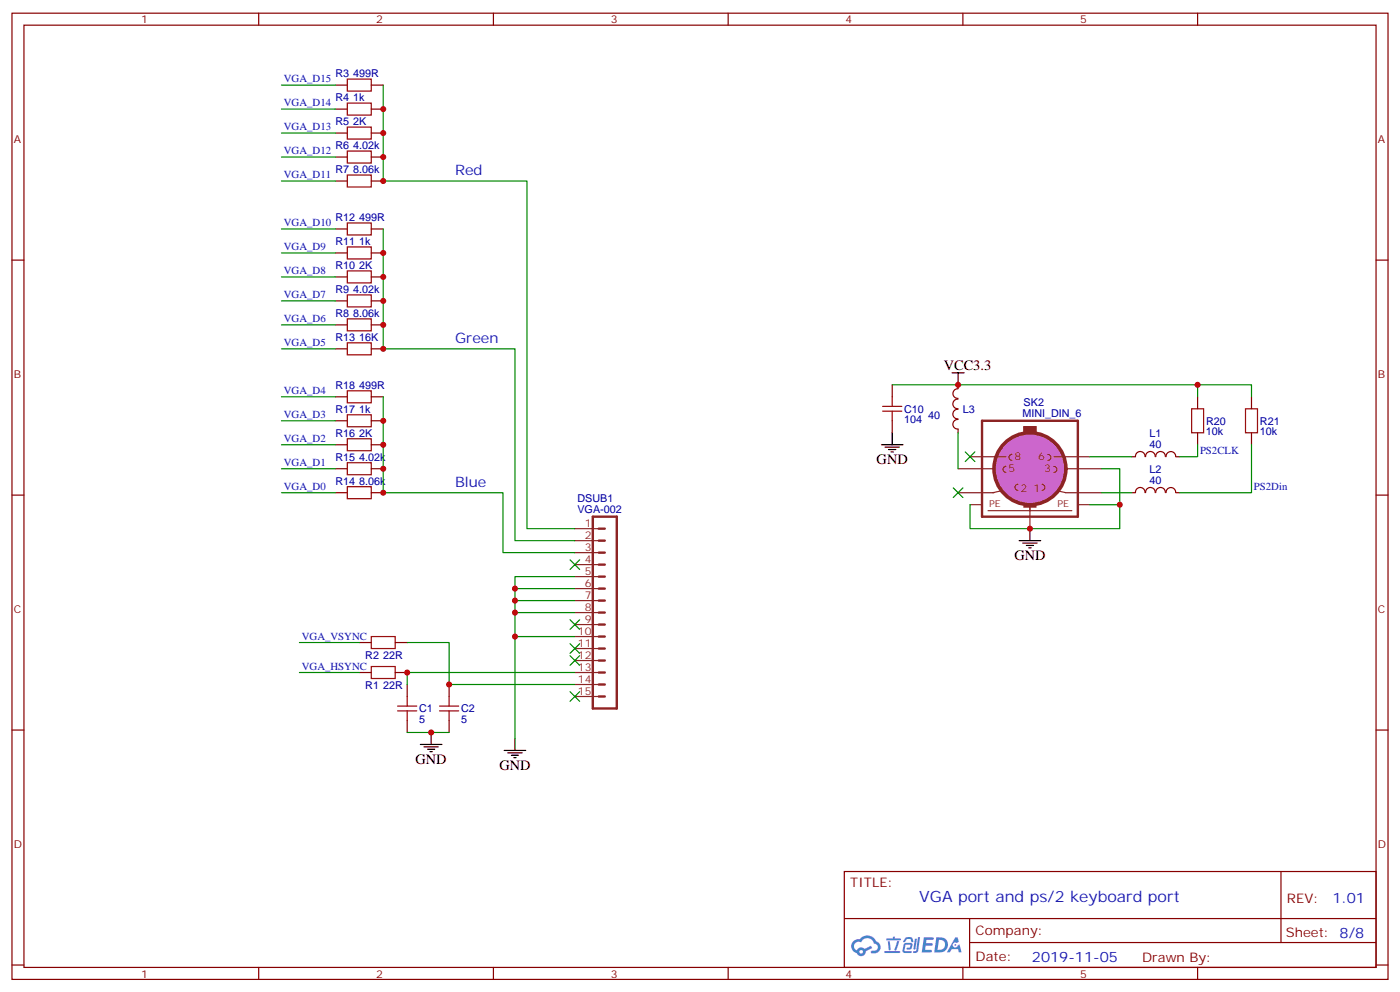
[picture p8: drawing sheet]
<svg xmlns="http://www.w3.org/2000/svg" width="412mm" height="292mm" viewBox="0 0 412 292" stroke-linecap="round" stroke-linejoin="round" font-family="sans-serif">
<g fill="none" stroke="#870000" stroke-width=".35">
<path d="M3.5 3.9h405.4v284.3h-405.4zM7.1 7.4h398.2v277.3h-398.2zM76.2 3.9v3.5M145.3 3.9v3.5M214.5 3.9v3.5M283.6 3.9v3.5M352.8 3.9v3.5M3.5 76.6h3.6M405.3 76.6h3.6M3.5 145.7h3.6M405.3 145.7h3.6M3.5 214.8h3.6"/>
<path d="M405.3 214.8h3.6M248.7 256.5h156.6v28.2h-156.6zM377.3 256.5v20.9M248.7 270.3h156.5M285.6 277.4h119.6M285.6 270.3v14.1M3.5 284h3.6M76.2 284.7v3.5M145.3 284.7v3.5M214.5 284.7v3.5M283.6 284.7v3.5M352.8 284.7v3.5"/>
<path d="M405.3 284h3.6"/>
</g>
<g fill="#5487ff">
<path d="M272.1 275.8h2.6l.3 .2-.1 .6h-2l-.1 .9h1.6l.4 .4-.4 .4h-1.7l-.2 1.2 1.8 .1 .3 .3-.2 .3-2.9 .1z"/>
<path d="M281.4 275.9h.7l.4 1.3-.7 .3a.74 .74 0 0 0-1.1 .3 .74 .74 0 0 0 .5 1 .74 .74 0 0 0 .9-.6l.5-.3 .7 2.3h-.9l-.2-.9h-1.9l-.5 .9h-.9z"/>
<path d="M269.5 276.2h.6l-.4 3a.31 .31 0 0 1-.3 .2 .31 .31 0 0 1-.3-.3z"/>
<path d="M270.4 275.8h.6l-.5 3.9a.89 .89 0 0 1-.7 .7 .89 .89 0 0 1-.9-.3l1-.4z"/>
<path d="M266.8 275.9l.6-.2 1.2 .2 .5 1.2-.6 .2-.4-1-1 .2a.95 .95 0 0 1-1 .8l-.1-.2z"/>
<path d="M266.4 277.6l1.8-.2a1.04 1.04 0 0 1 .6 1.1 1.04 1.04 0 0 1-.8 .9h-.7a.29 .29 0 0 1-.3-.3 .29 .29 0 0 1 .3-.2l.7-.1 .2-.8-1.4 .1-.4 1.7 1.9 .1a.29 .29 0 0 1 .3 .3 .29 .29 0 0 1-.3 .3l-2-.1-.4-.2 .2-2.1z"/>
<path d="M260.5 279.9h4.4a.3 .3 0 0 1 .3 .3 .3 .3 0 0 1-.3 .3h-4.3z"/>
<path d="M264.3 276.9h.6l-.5 1.7a1.02 1.02 0 0 1-.7 1.2l-.2-.3z"/>
<path d="M261.5 277h.6l.3 2.4-.3 .3-.3-.2z"/>
<path d="M261.1 276.2h1.9l.2-.6h.5l-.1 .6h1.5a.29 .29 0 0 1 .3 .3 .29 .29 0 0 1-.3 .2h-3.9z"/>
<path d="M275.8 275.8l-.6 4.5h1.4a2.27 2.27 0 0 0 2.7-2.3 2.27 2.27 0 0 0-2.7-2.2zM276.6 276.6a1.5 1.5 0 0 1 1.8 1.5 1.5 1.5 0 0 1-1.9 1.4h-.3z"/>
<path d="M251.4 277a2.09 2.09 0 0 0 1 3.5 1.37 1.37 0 0 0 1.5 .9 1.37 1.37 0 0 0 1.1-1.4l2-1-.5-.7-1.8 .9a1.4 1.4 0 0 0-2.3 .5 1.32 1.32 0 0 1-.6-1.9 1.32 1.32 0 0 1 1.9-.5 2.02 2.02 0 0 1 2-1.2 2.02 2.02 0 0 1 1.8 1.6 1.09 1.09 0 0 1 1.1 1.4 1.09 1.09 0 0 1-1.6 .7 .41 .41 0 0 0-.5 .3 .41 .41 0 0 0 .4 .5 1.89 1.89 0 0 0 2.4-1.2 1.89 1.89 0 0 0-1.2-2.4 2.98 2.98 0 0 0-5-.7l-1 .2zM253.2 280.1a.52 .52 0 0 1 1 0 .52 .52 0 0 1-1 0z"/>
<circle cx="281.4" cy="278.1" r=".28"/>
</g>
<g fill="none" stroke="#a10000" stroke-width=".35">
<path d="M102.3 23.3h7.1v3.5h-7.1zM102.3 30.3h7.1v3.6h-7.1zM102.3 37.4h7.1v3.5h-7.1zM102.3 44.4h7.1v3.6h-7.1zM102.3 51.5h7.1v3.5h-7.1zM102.3 79.7h7.1v3.6h-7.1zM102.3 72.7h7.1v3.5h-7.1zM102.3 65.6h7.1v3.5h-7.1zM102.3 93.8h7.1v3.6h-7.1zM102.3 86.8h7.1v3.5h-7.1zM102.3 100.9h7.1v3.5h-7.1zM102.3 115h7.1v3.5h-7.1z"/>
<path d="M260 119.6h5.6M262.8 116.8v2.8M102.3 136.2h7.1v3.5h-7.1zM102.3 129.1h7.1v3.5h-7.1zM102.3 122.1h7.1v3.5h-7.1zM260 121h5.6M262.8 121v2.8M351 120.3h3.5v7.1h-3.5zM366.9 120.3h3.5v7.1h-3.5zM102.3 143.2h7.1v3.6h-7.1zM109.4 187.3h7v3.6h-7zM109.4 196.1h7v3.6h-7z"/>
<path d="M117.1 207.8h5.7M117.1 209.2h5.7M119.9 205v2.8M119.9 209.2v2.8M129.5 207.8h5.6M129.5 209.2h5.6M132.3 205v2.8M132.3 209.2v2.8"/>
</g>
<g fill="none" stroke="#870000" stroke-width=".35">
<path d="M98.8 25h3.5M98.8 32.1h3.5M98.8 39.2h3.5M109.4 25h3.5M109.4 32.1h3.5M109.4 39.2h3.5M98.8 46.2h3.5M98.8 53.3h3.5M109.4 46.2h3.5M109.4 53.3h3.5M98.8 74.4h3.5M98.8 67.4h3.5"/>
<path d="M109.4 74.4h3.5M109.4 67.4h3.5M98.8 95.6h3.5M98.8 88.5h3.5M98.8 81.5h3.5M109.4 95.6h3.5M109.4 88.5h3.5M109.4 81.5h3.5M98.8 102.7h3.5M98.8 116.8h3.5M109.4 102.7h3.5M109.4 116.8h3.5"/>
<path d="M262.8 113.2v3.6M282.2 117.5a1.41 1.41 0 0 0-1.5 1.4 1.41 1.41 0 0 0 1.5 1.4M282.2 114.4a1.41 1.41 0 0 0-1.5 1.4 1.41 1.41 0 0 0 1.5 1.4M282.2 113.2v1.1M352.8 116.8v3.5M368.7 116.8v3.5M98.8 137.9h3.5M98.8 130.9h3.5M98.8 123.8h3.5M109.4 137.9h3.5M109.4 130.9h3.5M109.4 123.8h3.5"/>
<path d="M262.8 123.8v3.6M282.2 120.5a1.41 1.41 0 0 0-1.5 1.4 1.41 1.41 0 0 0 1.5 1.4M282.2 123.4a1.41 1.41 0 0 0-1.5 1.4 1.41 1.41 0 0 0 1.5 1.5M282.2 126.3v1.1M333.4 134.4h1M334.5 134.4a1.41 1.41 0 0 1 1.4-1.5 1.41 1.41 0 0 1 1.4 1.5M337.5 134.4a1.41 1.41 0 0 1 1.4-1.5 1.41 1.41 0 0 1 1.4 1.5M340.5 134.4a1.41 1.41 0 0 1 1.4-1.5 1.41 1.41 0 0 1 1.4 1.5M343.5 134.4a1.41 1.41 0 0 1 1.4-1.5 1.41 1.41 0 0 1 1.4 1.5M346.4 134.4h1.1M352.8 127.4v3.5M368.7 127.4v3.5"/>
<path d="M98.8 145h3.5M109.4 145h3.5M333.4 145h1M334.5 145a1.41 1.41 0 0 1 1.4-1.5 1.41 1.41 0 0 1 1.4 1.5M337.5 145a1.41 1.41 0 0 1 1.4-1.5 1.41 1.41 0 0 1 1.4 1.5M340.5 145a1.41 1.41 0 0 1 1.4-1.5 1.41 1.41 0 0 1 1.4 1.5M343.5 145a1.41 1.41 0 0 1 1.4-1.5 1.41 1.41 0 0 1 1.4 1.5M346.4 145h1.1M105.8 189.1h3.6M105.8 197.9h3.6M116.4 189.1h3.5M116.4 197.9h3.5"/>
<path d="M119.9 201.4v3.6M119.9 212v3.5M132.3 201.4v3.6M132.3 212v3.5"/>
</g>
<g fill="none" stroke="#8c2424" stroke-width=".71">
<path d="M289.3 123.8h28.2v28.2h-28.2zM174.6 152h7.1v56.5h-7.1zM176.4 159.1h1.8M176.4 155.6h1.8M176.4 162.6h1.8M176.4 169.7h1.8M176.4 166.2h1.8M176.4 176.7h1.8M176.4 173.2h1.8M176.4 180.3h1.8M176.4 187.3h1.8M176.4 183.8h1.8"/>
<path d="M176.4 197.9h1.8M176.4 194.4h1.8M176.4 190.9h1.8M176.4 205h1.8M176.4 201.4h1.8"/>
</g>
<g fill="none" stroke="#8c2424" stroke-width=".35">
<path d="M292.8 137.9h2.8M296.3 134.4h1.1M301.6 125.6h3.6v3.5h-3.6zM309.4 134.4h1.7M311.1 137.9h2.9M169.3 155.6h7.1M169.3 159.1h7.1M291 150.3h24.7M298.8 143.6l-6.3 1.4M303.4 148.5v1.8M307.6 143.6l6.4 1.4M169.3 162.6h7.1"/>
<path d="M169.3 166.2h7.1M169.3 169.7h7.1M169.3 173.2h7.1M169.3 176.7h7.1M169.3 180.3h7.1M169.3 183.8h7.1M169.3 187.3h7.1M169.3 190.9h7.1M169.3 194.4h7.1M169.3 197.9h7.1M169.3 201.4h7.1M169.3 205h7.1"/>
</g>
<g fill="#8c2424" stroke="#8c2424" stroke-width=".35">
<path d="M301.6 125.6h3.6v3.5h-3.6z"/>
<path d="M301.6 147.5h3.6v1.7h-3.6z"/>
<path d="M302 133.3h3.2v5.7h-3.2z"/>
</g>
<circle cx="303.4" cy="137.9" r="10.6" fill="#c6c" stroke="#8c2424" stroke-width="1.1"/>
<g fill="none" stroke="#8c2424" stroke-width=".35">
<path d="M282.2 137.9h10.6M285.8 134.4h10.5M296.3 137.2a.88 .88 0 0 0-.8 .9 .88 .88 0 0 0 .8 .9M298.1 133.7a.88 .88 0 0 0-.9 .9 .88 .88 0 0 0 .9 .9M308.7 133.7a.88 .88 0 0 1 .9 .9 .88 .88 0 0 1-.9 .9M310.4 137.2a.88 .88 0 0 1 .9 .9 .88 .88 0 0 1-.9 .9M310.4 134.4h10.6M314 137.9h10.6M282.2 145h10.6M285.8 148.5h3.5M299.9 142.5a.88 .88 0 0 0-.9 .9 .88 .88 0 0 0 .9 .9M303.4 148.5v7.1"/>
<path d="M306.9 142.5a.88 .88 0 0 1 .9 .9 .88 .88 0 0 1-.9 .9M314 145h10.6M317.5 148.5h3.5"/>
</g>
<g fill="none" stroke="#000" stroke-width=".35">
<path d="M280.5 109.7h3.5M282.2 109.7v3.5M259.6 130.9h6.4M260.7 131.6h4.2M261.8 132.3h2.1M262.5 133h.7M262.8 127.4v3.5M300.2 159.1h6.4M301.3 159.8h4.2M303.4 155.6v3.5M302.3 160.5h2.1M303 161.2h.7"/>
<path d="M123.8 219.1h6.4M124.9 219.8h4.2M127 215.5v3.6M151.7 217.3v3.5M125.9 220.5h2.2M126.6 221.2h.8M148.5 220.8h6.4M149.6 221.5h4.2M150.6 222.2h2.2M151.3 223h.7"/>
</g>
<g fill="none" stroke="#008700" stroke-width=".35">
<path d="M82.9 25h15.9M82.9 32.1h15.9M82.9 39.2h15.9M112.9 25v28.3h42.3v102.3h14.1M82.9 46.2h15.9M82.9 53.3h15.9M82.9 67.4h15.9M82.9 74.4h15.9M112.9 67.4v35.3h38.8v56.4h17.6M82.9 81.5h15.9M82.9 88.5h15.9M82.9 95.6h15.9"/>
<path d="M82.9 102.7h15.9M82.9 116.8h15.9M112.9 116.8v28.2h35.3v17.6h21.1M262.8 113.2h90M352.8 116.8v-3.6h15.9v3.6M82.9 123.8h15.9M82.9 130.9h15.9M82.9 137.9h15.9M282.2 127.4v10.5M321 134.4h12.4M324.6 137.9h5.2v10.6h-8.8M352.8 130.9v3.5h-5.3"/>
<path d="M368.7 130.9v14.1h-21.2M82.9 145h15.9M285.8 148.5v7.1h44v-7.1M324.6 145h8.8M151.7 176.7h17.6M151.7 173.2h17.6M169.3 169.7h-17.6v47.6M88.2 197.9h17.6M88.2 189.1h17.6M119.9 189.1h12.4v12.3h37M151.7 187.3h17.6M151.7 180.3h17.6"/>
<path d="M169.3 197.9h-49.4v3.5M119.9 215.5h12.4"/>
</g>
<g fill="#c00">
<circle cx="329.8" cy="148.5" r=".88"/>
<circle cx="303.4" cy="155.6" r=".88"/>
<circle cx="352.8" cy="113.2" r=".88"/>
<circle cx="282.2" cy="113.2" r=".88"/>
<circle cx="112.9" cy="145" r=".88"/>
<circle cx="112.9" cy="102.7" r=".88"/>
<circle cx="112.9" cy="53.3" r=".88"/>
<circle cx="112.9" cy="46.2" r=".88"/>
<circle cx="112.9" cy="39.2" r=".88"/>
<circle cx="112.9" cy="32.1" r=".88"/>
<circle cx="112.9" cy="123.8" r=".88"/>
<circle cx="112.9" cy="130.9" r=".88"/>
<circle cx="112.9" cy="137.9" r=".88"/>
<circle cx="112.9" cy="95.6" r=".88"/>
<circle cx="112.9" cy="74.4" r=".88"/>
<circle cx="112.9" cy="81.5" r=".88"/>
<circle cx="112.9" cy="88.5" r=".88"/>
<circle cx="127" cy="215.5" r=".88"/>
<circle cx="151.7" cy="180.3" r=".88"/>
<circle cx="151.7" cy="173.2" r=".88"/>
<circle cx="151.7" cy="176.7" r=".88"/>
<circle cx="151.7" cy="187.3" r=".88"/>
<circle cx="119.9" cy="197.9" r=".88"/>
<circle cx="132.3" cy="201.4" r=".88"/>
</g>
<g fill="#c00" stroke="#008700" stroke-width=".35">
<path d="M167.9 164.7l2.8 2.9zM170.7 164.7l-2.8 2.9z"/>
<path d="M167.9 182.4l2.8 2.8zM170.7 182.4l-2.8 2.8z"/>
<path d="M167.9 189.4l2.8 2.9zM167.9 192.3l2.8-2.9z"/>
<path d="M167.9 193l2.8 2.8zM170.7 193l-2.8 2.8z"/>
<path d="M167.9 203.6l2.8 2.8zM170.7 203.6l-2.8 2.8z"/>
<path d="M280.8 143.6l2.8 2.8zM283.6 143.6l-2.8 2.8z"/>
<path d="M284.3 133l2.9 2.8zM287.2 133l-2.9 2.8z"/>
</g>
<text font-size="4.6" fill="#00f" x="270.8" y="265.5">VGA port and ps/2 keyboard port</text>
<g font-size="4.2" fill="#00f">
<text x="134.1" y="51.5">Red</text>
<text x="134.1" y="100.9">Green</text>
<text x="134.1" y="143.2">Blue</text>
<text x="392.5" y="265.7">1.01</text>
<text x="304" y="283.1">2019-11-05</text>
</g>
<g font-size="4.2">
<text x="278" y="109">VCC3.3</text>
<text x="258.2" y="136.5">GND</text>
<text x="298.8" y="164.7">GND</text>
<text x="122.4" y="224.7">GND</text>
<text x="147.1" y="226.5">GND</text>
</g>
<g font-size="3.9" fill="#800">
<text x="250.5" y="261.1">TITLE:</text>
<text x="379.1" y="265.7">REV:</text>
<text x="287.4" y="275.3">Company:</text>
<text x="378.7" y="275.9">Sheet: 8/8</text>
<text x="287.4" y="282.9">Date:</text>
<text x="336.4" y="283">Drawn By:</text>
</g>
<g font-size="3.2" fill="#800">
<text x="41.6" y="6.9">1</text>
<text x="110.8" y="6.9">2</text>
<text x="179.9" y="6.9">3</text>
<text x="249.1" y="6.9">4</text>
<text x="318.2" y="6.9">5</text>
<text x="4.1" y="42">A</text>
<text x="405.9" y="42">A</text>
<text x="4.1" y="111.1">B</text>
<text x="405.9" y="111.1">B</text>
<text x="4.1" y="180.3">C</text>
<text x="405.9" y="180.3">C</text>
<text x="4.1" y="249.4">D</text>
<text x="405.9" y="249.4">D</text>
<text x="41.6" y="287.7">1</text>
<text x="110.8" y="287.7">2</text>
<text x="179.9" y="287.7">3</text>
<text x="249.1" y="287.7">4</text>
<text x="318.2" y="287.7">5</text>
</g>
<g font-size="3.2" fill="#000080">
<text x="98.8" y="22.8">R3</text>
<text x="104.1" y="22.8">499R</text>
<text x="98.8" y="29.8">R4</text>
<text x="104.1" y="29.8">1k</text>
<text x="98.8" y="36.9">R5</text>
<text x="104.1" y="36.9">2K</text>
<text x="98.8" y="43.9">R6</text>
<text x="104.1" y="43.9">4.02k</text>
<text x="98.8" y="51">R7</text>
<text x="104.1" y="51">8.06k</text>
<text x="98.8" y="65.1">R12</text>
<text x="105.8" y="65.1">499R</text>
<text x="98.8" y="72.2">R11</text>
<text x="105.8" y="72.2">1k</text>
<text x="98.8" y="79.2">R10</text>
<text x="105.8" y="79.2">2K</text>
<text x="98.8" y="86.3">R9</text>
<text x="104.1" y="86.3">4.02k</text>
<text x="98.8" y="93.3">R8</text>
<text x="104.1" y="93.3">8.06k</text>
<text x="98.8" y="100.4">R13</text>
<text x="105.8" y="100.4">16K</text>
<text x="98.8" y="114.5">R18</text>
<text x="105.8" y="114.5">499R</text>
<text x="301.5" y="119.5">SK2</text>
<text x="98.8" y="121.6">R17</text>
<text x="105.8" y="121.6">1k</text>
<text x="266.3" y="124.6">104</text>
<text x="266.3" y="121.4">C10</text>
<text x="273.4" y="123.3">40</text>
<text x="283.6" y="121.4">L3</text>
<text x="301.2" y="122.8">MINI_DIN_6</text>
<text x="355.3" y="125">R20</text>
<text x="371.1" y="125">R21</text>
<text x="98.8" y="128.6">R16</text>
<text x="105.8" y="128.6">2K</text>
<text x="338.6" y="131.8">40</text>
<text x="338.6" y="128.6">L1</text>
<text x="355.2" y="128.1">10k</text>
<text x="371.1" y="128.1">10k</text>
<text x="98.8" y="135.7">R15</text>
<text x="105.8" y="135.7">4.02k</text>
<text x="98.8" y="142.7">R14</text>
<text x="105.8" y="142.7">8.06k</text>
<text x="338.6" y="142.4">40</text>
<text x="338.6" y="139.2">L2</text>
<text x="170.1" y="147.8">DSUB1</text>
<text x="170.1" y="151">VGA-002</text>
<text x="107.6" y="193.8">R2</text>
<text x="112.9" y="193.8">22R</text>
<text x="107.6" y="202.6">R1</text>
<text x="112.9" y="202.6">22R</text>
<text x="123.5" y="209.6">C1</text>
<text x="135.8" y="209.6">C2</text>
<text x="123.5" y="212.8">5</text>
<text x="135.8" y="212.8">5</text>
</g>
<g font-size="3.2" fill="#00f">
<text x="83.6" y="24.2">VGA_D15</text>
<text x="83.6" y="31.2">VGA_D14</text>
<text x="83.6" y="38.3">VGA_D13</text>
<text x="83.6" y="45.3">VGA_D12</text>
<text x="83.6" y="52.4">VGA_D11</text>
<text x="83.6" y="66.5">VGA_D10</text>
<text x="83.6" y="73.6">VGA_D9</text>
<text x="83.6" y="80.6">VGA_D8</text>
<text x="83.6" y="87.7">VGA_D7</text>
<text x="83.6" y="94.7">VGA_D6</text>
<text x="83.6" y="101.8">VGA_D5</text>
<text x="83.6" y="115.9">VGA_D4</text>
<text x="83.6" y="122.9">VGA_D3</text>
<text x="83.6" y="130">VGA_D2</text>
<text x="83.6" y="137.1">VGA_D1</text>
<text x="353.5" y="133.5">PS2CLK</text>
<text x="83.6" y="144.1">VGA_D0</text>
<text x="369.4" y="144.1">PS2Din</text>
<text x="88.9" y="188.2">VGA_VSYNC</text>
<text x="88.9" y="197">VGA_HSYNC</text>
</g>
<g font-size="3.2" fill="#8d2323">
<text x="298.8" y="135.5">8</text>
<text x="305.9" y="135.5">6</text>
<text x="297" y="139">5</text>
<text x="307.6" y="139">3</text>
<text x="300.6" y="144.6">2</text>
<text x="304.4" y="144.6">1</text>
<text x="172.3" y="155.2">1</text>
<text x="172.3" y="158.8">2</text>
<text x="172.3" y="162.3">3</text>
<text x="172.3" y="165.8">4</text>
<text x="172.3" y="169.3">5</text>
<text x="172.3" y="172.9">6</text>
<text x="172.3" y="176.4">7</text>
<text x="172.3" y="179.9">8</text>
<text x="172.3" y="183.4">9</text>
<text x="170.2" y="187">10</text>
<text x="170.2" y="190.5">11</text>
<text x="170.2" y="194">12</text>
<text x="170.2" y="197.6">13</text>
<text x="170.2" y="201.1">14</text>
<text x="170.2" y="204.6">15</text>
</g>
<g font-size="2.8" fill="#8d2323">
<text x="291.4" y="149.2">PE</text>
<text x="311.5" y="149.2">PE</text>
</g>
</svg>
